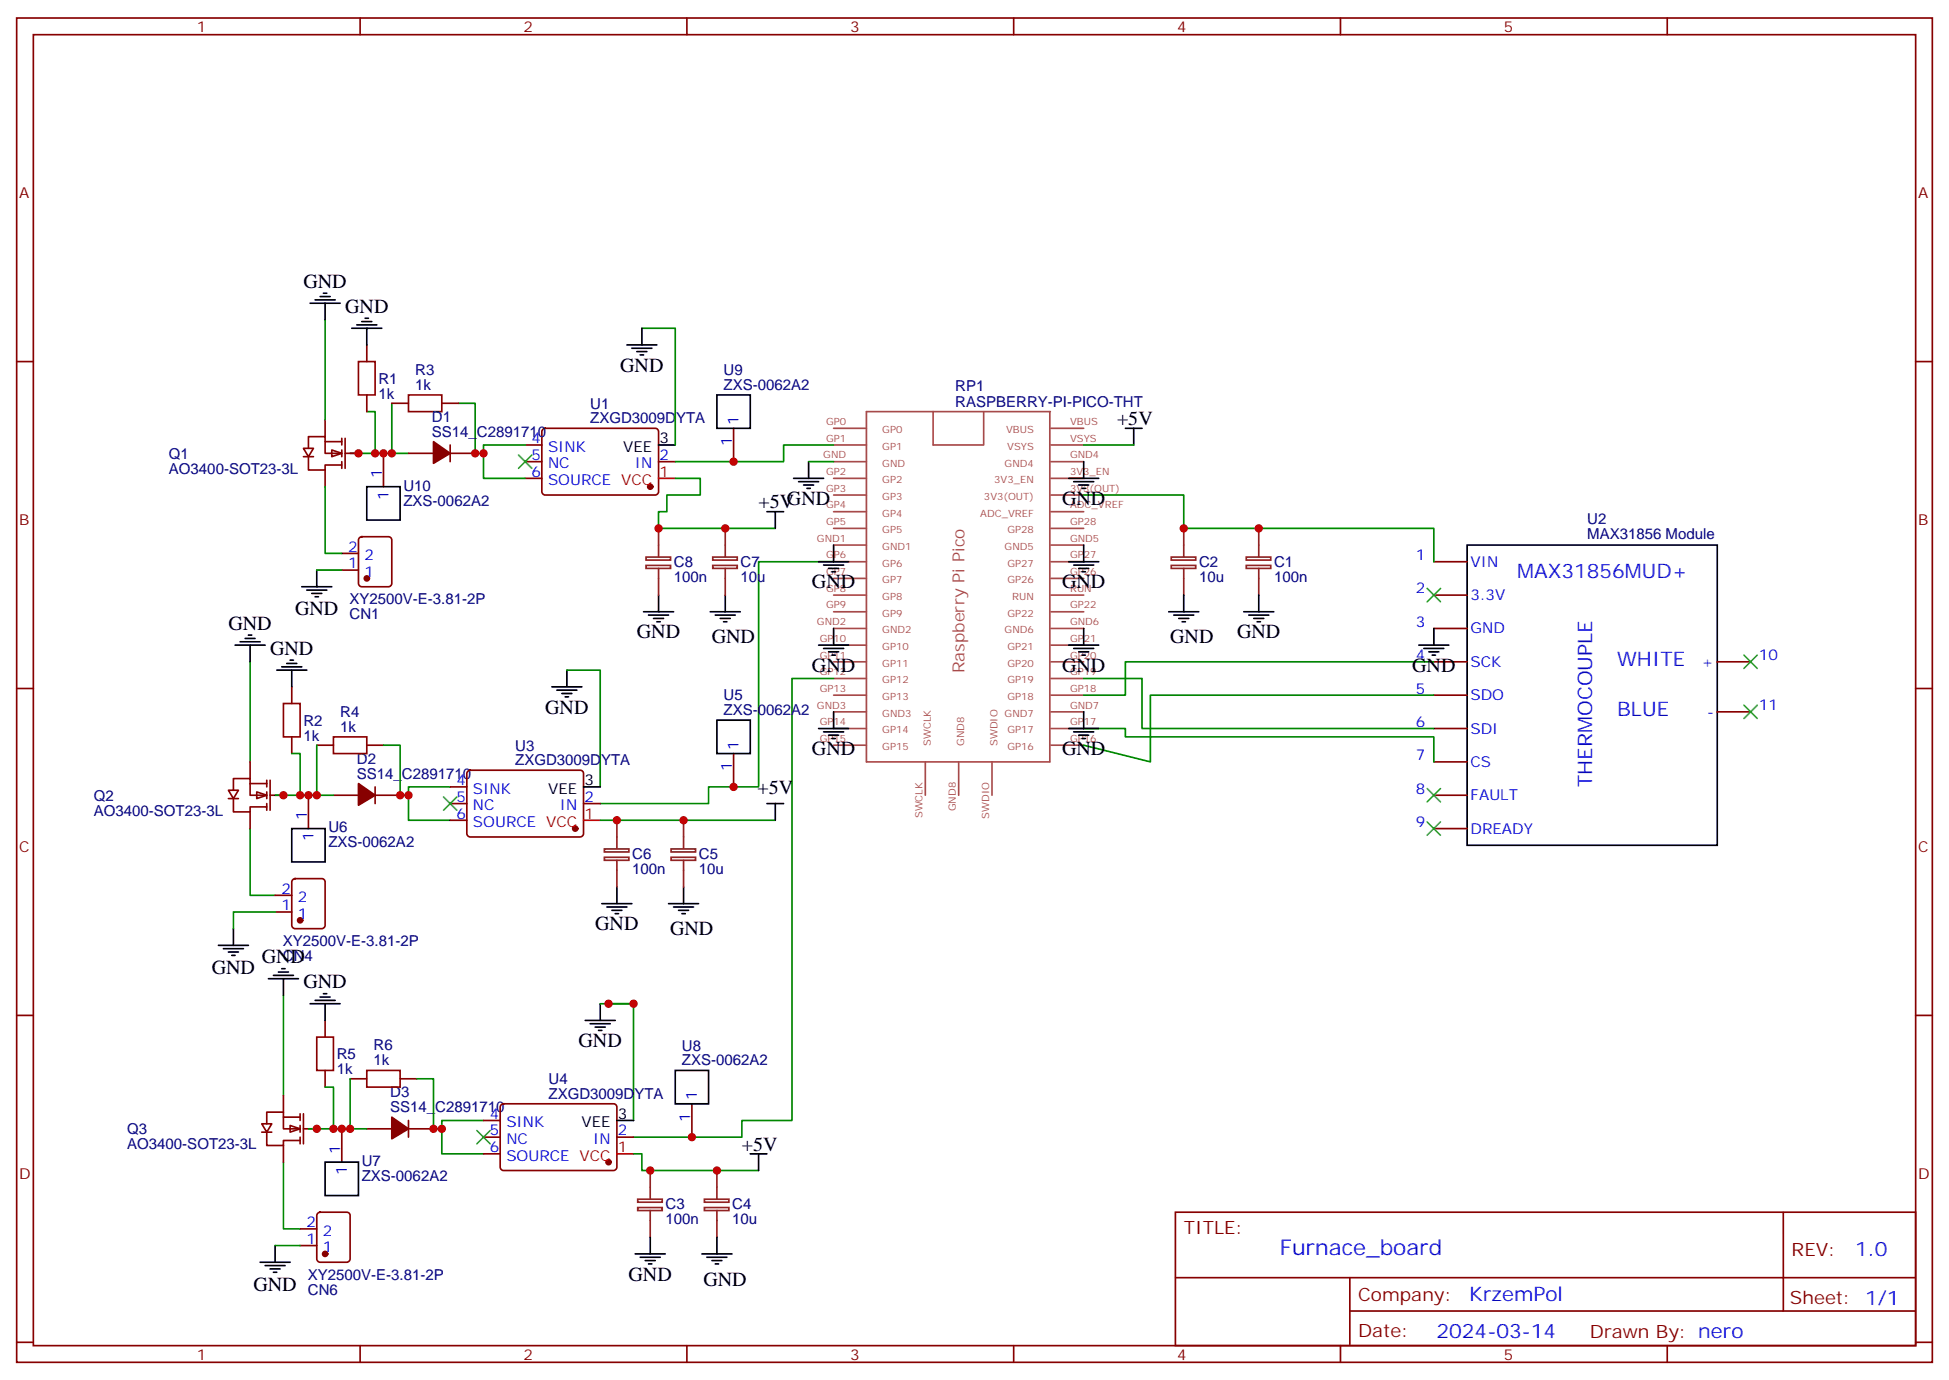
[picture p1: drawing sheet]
<svg xmlns="http://www.w3.org/2000/svg" width="412mm" height="292mm" viewBox="0 0 412 292" stroke-linecap="round" stroke-linejoin="round" font-family="sans-serif">
<g fill="none" stroke="#870000" stroke-width=".35">
<path d="M3.5 3.8h405.4v284.3h-405.4zM7.1 7.3h398.2v277.3h-398.2zM76.2 3.8v3.5M145.3 3.8v3.5M214.5 3.8v3.5M283.6 3.8v3.5M352.8 3.8v3.5M3.5 76.5h3.6M405.3 76.5h3.6M111.1 97.6h3.6M111.1 94.1h3.6M114.9 90.8l.5-.2h23.2a.71 .71 0 0 1 .7 .7v12.7a.76 .76 0 0 1-.7 .7h-23.2a.76 .76 0 0 1-.7-.7v-12.7z"/>
<path d="M139.3 97.6h3.6M111.1 101.2h3.6M303.4 118.8h7M303.4 125.9h7M303.4 132.9h7M303.4 140h7M363.4 140h7M3.5 145.6h3.6M303.4 147h7M303.4 154.1h7M363.4 150.6h7M405.3 145.6h3.6"/>
<path d="M303.4 161.1h7M303.4 168.2h7M303.4 175.3h7M3.5 214.8h3.6M405.3 214.8h3.6M248.7 256.4h156.6v28.2h-156.6zM377.3 256.4v20.9M248.7 270.2h156.5M285.6 277.3h119.6M285.6 270.2v14.2M3.5 283.9h3.6M76.2 284.6v3.5"/>
<path d="M145.3 284.6v3.5M214.5 284.6v3.5M283.6 284.6v3.5M352.8 284.6v3.5M405.3 283.9h3.6"/>
</g>
<g fill="none" stroke="#a64a4a" stroke-width=".35">
<path d="M176.4 90.6h6.9M176.4 94.1h6.9M176.4 97.6h6.9M197.4 87.1v7h10.6M208 87.1h-24.7v74h38.8v-74M222.2 87.1h-14.1v7M222.4 90.6h6.9M222.4 94.1h6.9M222.4 97.6h6.9M176.4 101.2h6.9M176.4 104.7h6.9M176.4 108.2h6.9"/>
<path d="M176.4 111.8h6.9M176.4 118.8h6.9M176.4 115.3h6.9M222.4 101.2h6.9M222.4 104.7h6.9M222.4 108.2h6.9M222.4 111.8h6.9M222.4 118.8h6.9M222.4 115.3h6.9M176.4 122.3h6.9M176.4 125.9h6.9M176.4 129.4h6.9"/>
<path d="M176.4 132.9h6.9M176.4 136.5h6.9M176.4 140h6.9M222.4 122.3h6.9M222.4 125.9h6.9M222.4 129.4h6.9M222.4 132.9h6.9M222.4 136.5h6.9M222.4 140h6.9M176.4 143.5h6.9M176.4 147h6.9M176.4 150.6h6.9"/>
<path d="M176.4 154.1h6.9M176.4 157.6h6.9M222.4 143.5h6.9M222.4 147h6.9M222.4 150.6h6.9M222.4 154.1h6.9M222.4 157.6h6.9M195.8 161.3v6.9M202.8 161.3v6.9M209.9 161.3v6.9"/>
</g>
<path d="M139.3 94.1h3.6M310.4 115.3h53v63.5h-53z" fill="none" stroke="#000" stroke-width=".35"/>
<path d="M247.8 117.8h5.2v.7h-5.2zM247.8 119.6h5.2v.6h-5.2zM250.5 111.8v6M263.7 117.8h5.2v.7h-5.2zM263.7 119.6h5.2v.6h-5.2zM266.3 111.8v6M250.5 120.2v5.7M266.3 120.2v5.7" fill="none" stroke="#8c2424" stroke-width=".35"/>
<path d="M74.1 95.9h12.3M97 85.3h3.5v10.6h1.8v5.3h8.8M111.1 94.1h-8.8v1.8M176.4 94.1h-10.6v3.5h-22.9M229.3 104.7h21.2v7.1h52.9v7M303.4 140h-65.3v7h-8.8M229.3 143.5h12.4v10.6h61.7M229.3 154.1h8.8v1.8h65.3v5.2M303.4 147h-60v14.1l-14.1-3.5" fill="none" stroke="#008700" stroke-width=".35"/>
<circle cx="137.6" cy="102.9" r=".53" fill="#870000" stroke="#870000" stroke-width=".35"/>
<path d="M139.3 101.2h3.6" fill="none" stroke="#f00" stroke-width=".35"/>
<path d="M70.2 95.2l2.1 .7-2.1 .7z" fill="#fff" stroke="#870000" stroke-width=".35"/>
<g fill="none" stroke="#870000" stroke-width=".35">
<path d="M77.6 73v3.5M64.2 94.8h2.1l-1 1.8zM64.2 96.6h2.1M65.3 96.6v2.8h3.5v-1h3.5M65.3 94.8v-2.4h3.5v3.5h3.5M68.8 93.4h3.5M68.8 88.8v3.6M68.8 99.4v3.5M72.3 92.7v1.4M72.3 95.2v1.4M72.3 97.6v1.5M73 92.7v6.4"/>
<path d="M73 95.9h2.8M77.6 83.5v3.6M82.9 85.3h3.5M86.4 95.9h5.3M93.5 85.3h3.5M95.2 95.9h5.3M95.2 94.1v3.5M72.3 117.1h3.5M76.1 113.7l.5-.2h5.6a.71 .71 0 0 1 .7 .7v9.2a.76 .76 0 0 1-.7 .7h-5.6a.76 .76 0 0 1-.8-.7v-9.2zM72.3 120.6h3.5M61.7 145.3v3.5M61.7 155.9v3.5"/>
<path d="M67 157.6h3.6M77.6 157.6h3.5M70.6 168.2h5.2M79.4 166.4v3.6M79.4 168.2h5.3M58.2 192.9h3.5M58.2 189.4h3.5M62 186l.4-.2h5.7a.71 .71 0 0 1 .7 .7v9.2a.76 .76 0 0 1-.7 .7h-5.7a.76 .76 0 0 1-.7-.7v-9.2z"/>
</g>
<path d="M68.8 67.7v21.1M135.8 69.4h7.1v24.7M77.6 87.1h1.8v8.8M82.9 85.3v10.6M68.8 102.9v14.2h3.5M52.9 140v21.1M61.7 159.4h1.8v8.8M67 157.6v10.6M119.9 141.7h7.1v24.7M52.9 175.3v14.1h5.3" fill="none" stroke="#008700" stroke-width=".35"/>
<path d="M75.8 76.5h3.6v7h-3.6zM86.4 83.5h7.1v3.6h-7.1zM60 148.8h3.5v7.1h-3.5zM70.6 155.9h7v3.5h-7z" fill="none" stroke="#a10000" stroke-width=".35"/>
<g fill="#870000" stroke="#870000" stroke-width=".35">
<path d="M91.7 93.4l3.5 2.5-3.5 2.1z"/>
<path d="M75.8 165.7l3.6 2.5-3.6 2.1z"/>
<circle cx="77.6" cy="122.3" r=".53"/>
<circle cx="63.5" cy="194.7" r=".53"/>
</g>
<g fill="none" stroke="#000" stroke-width=".35">
<path d="M132.6 73h6.4M133.7 73.7h4.2M134.8 74.4h2.1M135.5 75.1h.7M135.8 69.4v3.6M247.3 129.4h6.3M248.4 130.1h4.2M249.4 130.8h2.1M250.1 131.5h.7M250.5 125.9v3.5M263.2 129.4h6.3M264.2 130.1h4.3"/>
<path d="M265.3 130.8h2.1M266 131.5h.7M266.3 125.9v3.5M300.2 136.5h6.4M301.3 137.2h4.2M302.3 137.9h2.1M303 138.6h.7M303.4 132.9v3.6M116.8 145.3h6.3M117.8 146h4.3M118.9 146.7h2.1M119.6 147.4h.7"/>
<path d="M119.9 141.7v3.6"/>
</g>
<path d="M54.3 167.5l2.1 .7-2.1 .7z" fill="#fff" stroke="#870000" stroke-width=".35"/>
<g fill="none" stroke="#870000" stroke-width=".35">
<path d="M48.3 167.1h2.1l-1 1.8zM48.3 168.9h2.1M49.4 168.9v2.8h3.5v-1h3.5M49.4 167.1v-2.4h3.5v3.5h3.5M52.9 165.7h3.5M52.9 161.1v3.6M52.9 171.7v3.6M56.4 165v1.4M56.4 167.5v1.4M56.4 170v1.4M57.1 165v6.4M57.1 168.2h2.9"/>
<path d="M95.2 170h3.6M95.2 166.4h3.6M95.2 173.5h3.6M99 163.1l.5-.2h23.3a.71 .71 0 0 1 .7 .7v12.7a.76 .76 0 0 1-.7 .7h-23.3a.76 .76 0 0 1-.7-.7v-12.7zM123.5 170h3.5M68.8 215.8v3.6M68.8 226.4v3.5M74.1 228.2h3.5M77.6 238.8h5.3M84.7 228.2h3.5M86.4 237v3.5M86.4 238.8h5.3"/>
<path d="M63.5 259.9h3.5M67.3 256.6l.4-.2h5.7a.71 .71 0 0 1 .7 .7v9.2a.76 .76 0 0 1-.7 .7h-5.7a.76 .76 0 0 1-.7-.7v-9.2zM63.5 263.5h3.5"/>
</g>
<path d="M176.4 118.8h-15.9v47.6h-10.6v3.6h-22.9M81.1 157.6h3.6v10.6h1.7v5.3h8.8M58.2 168.2h12.4M95.2 166.4h-8.8v1.8M60 210.5v21.2M127 212.3h7.1M128.8 212.3h5.3v24.7M68.8 229.9h1.8v8.9M74.1 228.2v10.6M60 245.8v14.1h3.5" fill="none" stroke="#008700" stroke-width=".35"/>
<g fill="#870000" stroke="#870000" stroke-width=".35">
<path d="M82.9 236.3l3.5 2.5-3.5 2.1z"/>
<circle cx="121.7" cy="175.3" r=".53"/>
<circle cx="68.8" cy="265.2" r=".53"/>
</g>
<path d="M123.5 173.5h3.5" fill="none" stroke="#f00" stroke-width=".35"/>
<path d="M123.5 166.4h3.5M123.8 215.8h6.4M124.9 216.5h4.2M125.9 217.2h2.2M126.6 217.9h.8M127 212.3v3.5" fill="none" stroke="#000" stroke-width=".35"/>
<path d="M67 219.4h3.6v7h-3.6zM77.6 226.4h7.1v3.5h-7.1z" fill="none" stroke="#a10000" stroke-width=".35"/>
<path d="M61.4 238.1l2.1 .7-2.1 .7z" fill="#fff" stroke="#870000" stroke-width=".35"/>
<g fill="none" stroke="#870000" stroke-width=".35">
<path d="M81.1 95.9v7M155.2 90.6v7M155.2 159.4v7M65.3 168.2v7.1M55.4 237.7h2.1l-1.1 1.8zM55.4 239.5h2.1M56.4 239.5v2.8h3.6v-1.1h3.5M56.4 237.7v-2.5h3.6v3.6h3.5M60 236.3h3.5M60 231.7v3.5M63.5 235.6v1.4M63.5 238.1v1.4"/>
<path d="M64.2 235.6v6.3M64.2 238.8h2.8M72.3 238.8v7M102.3 237h3.5M106.1 233.7l.4-.2h23.3a.71 .71 0 0 1 .7 .7v12.7a.76 .76 0 0 1-.7 .7h-23.3a.76 .76 0 0 1-.7-.7v-12.7zM146.4 233.5v7M60 242.3v3.5M63.5 240.5v1.4M102.3 240.5h3.5M102.3 244.1h3.5M130.5 240.5h3.6"/>
</g>
<path d="M171.1 97.6h5.3M229.3 94.1h10.6M142.9 101.2h5.3v3.5h-7.1v3.5h-1.8v3.6h24.7M67 120.6h5.3M176.4 143.5h-8.8v93.5h-10.6v3.5h-22.9M127 173.5h37M58.2 192.9h-8.8v3.5M65.3 238.8h12.3M88.2 228.2h3.5v10.6h1.8v5.3h8.8M102.3 237h-8.8v1.8M134.1 244.1h1.7v3.5h24.7M58.2 263.5h5.3" fill="none" stroke="#008700" stroke-width=".35"/>
<circle cx="128.8" cy="245.8" r=".53" fill="#870000" stroke="#870000" stroke-width=".35"/>
<path d="M130.5 244.1h3.6" fill="none" stroke="#f00" stroke-width=".35"/>
<g fill="none" stroke="#000" stroke-width=".35">
<path d="M65.6 64.1h6.4M66.7 63.4h4.2M67.7 62.7h2.1M68.4 62h.7M68.8 64.1v3.6M74.4 69.4h6.4M75.5 68.7h4.2M76.6 68h2.1M77.3 67.3h.7M77.6 69.4v3.6M151.7 83.5h7v7.1h-7zM171.1 97.6v3.6"/>
<path d="M229.3 97.6v3.6M238.1 90.6h3.6M239.9 90.6v3.5M77.6 102.9h7.1v7.1h-7.1zM162.3 108.2h3.5M164 108.2v3.6M167.9 101.2h6.4M169 101.9h4.2M170 102.6h2.2M170.7 103.3h.7M173.2 118.8h6.4M174.3 119.5h4.2"/>
<path d="M176.4 115.3v3.5M226.1 101.2h6.4M226.1 118.8h6.4M227.2 101.9h4.2M227.2 119.5h4.2M228.2 102.6h2.2M229 103.3h.7M229.3 115.3v3.5M49.7 136.5h6.4M50.8 135.7h4.2M51.9 135h2.1M52.6 134.3h.7"/>
<path d="M52.9 136.5v3.5M61.4 139.6h.7M63.9 124.1h6.3M64.9 124.8h4.2M66 125.5h2.1M66.7 126.2h.7M67 120.6v3.5M136.2 129.4h6.3M137.2 130.1h4.3M138.3 130.8h2.1M139 131.5h.7M139.3 125.9v3.5"/>
<path d="M150.3 129.4h6.3M151.3 130.1h4.3M152.4 130.8h2.1M153.1 131.5h.7M153.5 125.9v3.5M173.2 136.5h6.4M174.3 137.2h4.2M175.3 120.2h2.1M175.3 137.9h2.1M176 120.9h.7M176 138.6h.7M176.4 132.9v3.6"/>
<path d="M226.1 136.5h6.4M227.2 137.2h4.2M228.2 120.2h2.2M228.2 137.9h2.2M229 120.9h.7M229 138.6h.7M229.3 132.9v3.6M58.6 141.7h6.3M59.6 141h4.3M60.7 140.3h2.1M61.7 141.7v3.6M151.7 152.3h7v7.1h-7z"/>
<path d="M173.2 154.1h6.4M174.3 154.8h4.2M175.3 155.5h2.1M176 156.2h.7M176.4 150.6v3.5M226.1 154.1h6.4M227.2 154.8h4.2M228.2 155.5h2.2M229 156.2h.7M229.3 150.6v3.5M61.7 175.3h7.1v7h-7.1zM162.3 170h3.5"/>
<path d="M164 170v3.5M46.2 200h6.4M49.4 196.4v3.6M127.4 191.1h6.3M128.4 191.8h4.2M129.5 192.5h2.1M130.2 193.3h.7M130.5 187.6v3.5M141.5 191.1h6.3M142.5 191.8h4.3M143.6 192.5h2.1M144.3 193.3h.7"/>
<path d="M144.6 187.6v3.5M47.3 200.7h4.2M48.3 201.4h2.1M49 202.1h.7M56.8 207h6.3M57.9 206.3h4.2M58.9 205.6h2.1M59.6 204.9h.7M60 207v3.5M65.6 212.3h6.4M66.7 211.6h4.2M67.7 210.9h2.1"/>
<path d="M68.4 210.2h.7M68.8 212.3v3.5M130.5 237h3.6M142.9 226.4h7v7.1h-7zM68.8 245.8h7v7.1h-7zM158.7 244.1h3.6M160.5 244.1v3.5M55 267h6.4M56.1 267.7h4.2M57.1 268.4h2.2M57.9 269.1h.7M58.2 263.5v3.5"/>
<path d="M134.4 265.2h6.4M135.5 265.9h4.2M136.5 266.6h2.1M137.2 267.3h.7M137.6 261.7v3.5M148.5 265.2h6.4M149.6 265.9h4.2M150.6 266.6h2.2M151.3 267.3h.7M151.7 261.7v3.5"/>
</g>
<g fill="none" stroke="#8c2424" stroke-width=".35">
<path d="M136.7 117.8h5.2v.7h-5.2zM136.7 119.6h5.2v.6h-5.2zM139.3 111.8v6M150.8 117.8h5.2v.7h-5.2zM150.8 119.6h5.2v.6h-5.2zM153.5 111.8v6M139.3 120.2v5.7M153.5 120.2v5.7M127.9 179.6h5.2v.6h-5.2zM130.5 173.5v6M142 179.6h5.2v.6h-5.2zM144.6 173.5v6"/>
<path d="M127.9 181.3h5.2v.7h-5.2zM130.5 182v5.6M142 181.3h5.2v.7h-5.2zM144.6 182v5.6M134.9 253.6h5.2v.7h-5.2zM134.9 255.4h5.2v.6h-5.2zM137.6 247.6v6M137.6 256v5.7M149 253.6h5.2v.7h-5.2zM149 255.4h5.2v.6h-5.2zM151.7 247.6v6M151.7 256v5.7"/>
</g>
<g fill="none" stroke="#3c3" stroke-width=".35">
<path d="M109.7 96.2l2.8 2.9M112.5 96.2l-2.8 2.9M302 124.5l2.8 2.8M304.8 124.5l-2.8 2.8M369 138.6l2.8 2.8M371.8 138.6l-2.8 2.8M369 149.2l2.8 2.8M371.8 149.2l-2.8 2.8M93.8 168.6l2.9 2.8M96.7 168.6l-2.9 2.8M302 173.8l2.8 2.9M302 166.8l2.8 2.8"/>
<path d="M304.8 173.8l-2.8 2.9M304.8 166.8l-2.8 2.8M100.9 239.1l2.8 2.8M103.7 239.1l-2.8 2.8"/>
</g>
<g fill="#c00">
<circle cx="250.5" cy="111.8" r=".88"/>
<circle cx="266.3" cy="111.8" r=".88"/>
<circle cx="102.3" cy="95.9" r=".88"/>
<circle cx="75.8" cy="95.9" r=".88"/>
<circle cx="82.9" cy="95.9" r=".88"/>
<circle cx="79.4" cy="95.9" r=".88"/>
<circle cx="100.5" cy="95.9" r=".88"/>
<circle cx="84.7" cy="168.2" r=".88"/>
<circle cx="63.5" cy="168.2" r=".88"/>
<circle cx="67" cy="168.2" r=".88"/>
<circle cx="60" cy="168.2" r=".88"/>
<circle cx="86.4" cy="168.2" r=".88"/>
<circle cx="134.1" cy="212.3" r=".88"/>
<circle cx="91.7" cy="238.8" r=".88"/>
<circle cx="70.6" cy="238.8" r=".88"/>
<circle cx="74.1" cy="238.8" r=".88"/>
<circle cx="67" cy="238.8" r=".88"/>
<circle cx="93.5" cy="238.8" r=".88"/>
<circle cx="144.6" cy="173.5" r=".88"/>
<circle cx="130.5" cy="173.5" r=".88"/>
<circle cx="153.5" cy="111.8" r=".88"/>
<circle cx="139.3" cy="111.8" r=".88"/>
<circle cx="137.6" cy="247.6" r=".88"/>
<circle cx="151.7" cy="247.6" r=".88"/>
<circle cx="128.8" cy="212.3" r=".88"/>
<circle cx="155.2" cy="166.4" r=".88"/>
<circle cx="65.3" cy="168.2" r=".88"/>
<circle cx="72.3" cy="238.8" r=".88"/>
<circle cx="146.4" cy="240.5" r=".88"/>
<circle cx="81.1" cy="95.9" r=".88"/>
<circle cx="155.2" cy="97.6" r=".88"/>
</g>
<text font-size="4.6" fill="#00f" x="270.8" y="265.4">Furnace_board</text>
<g font-size="4.2">
<text x="64.2" y="60.9">GND</text>
<text x="73" y="66.2">GND</text>
<text x="131.2" y="78.6">GND</text>
<text x="236.4" y="89.9">+5V</text>
<text x="160.5" y="107.5">+5VGND</text>
<text x="224.7" y="106.8">GND</text>
<text x="171.8" y="124.5">GND</text>
<text x="224.7" y="124.5">GND</text>
<text x="62.4" y="130.1">GND</text>
<text x="48.3" y="133.2">GND</text>
<text x="134.8" y="135">GND</text>
<text x="150.6" y="136.1">GND</text>
<text x="247.6" y="136.1">GND</text>
<text x="261.8" y="135">GND</text>
<text x="57.1" y="138.5">GND</text>
<text x="171.8" y="142.1">GND</text>
<text x="224.7" y="142.1">GND</text>
<text x="298.8" y="142.1">GND</text>
<text x="115.4" y="150.9">GND</text>
<text x="171.8" y="159.7">GND</text>
<text x="224.7" y="159.7">GND</text>
<text x="160.3" y="167.9">+5V</text>
<text x="125.9" y="196.8">GND</text>
<text x="141.8" y="197.8">GND</text>
<text x="55.4" y="203.8">GND</text>
<text x="44.8" y="206">GND</text>
<text x="64.2" y="209.1">GND</text>
<text x="122.4" y="221.5">GND</text>
<text x="157" y="243.3">+5V</text>
<text x="53.6" y="273">GND</text>
<text x="133" y="270.9">GND</text>
<text x="148.8" y="271.9">GND</text>
</g>
<g font-size="4.2" fill="#00f">
<text x="321" y="122.3">MAX31856MUD+</text>
<text x="342.2" y="140.8">WHITE</text>
<text x="342.2" y="151.3">BLUE</text>
<text x="336.9" y="166.4" transform="rotate(-90 336.9 166.4)">THERMOCOUPLE</text>
<text x="392.5" y="265.7">1.0</text>
<text x="310.9" y="275.2">KrzemPol</text>
<text x="304" y="283">2024-03-14</text>
</g>
<g font-size="3.9" fill="#800">
<text x="250.5" y="261">TITLE:</text>
<text x="379.1" y="265.7">REV:</text>
<text x="287.4" y="275.2">Company:</text>
<text x="378.7" y="275.8">Sheet: 1/1</text>
<text x="287.4" y="282.9">Date:</text>
<text x="336.4" y="282.9">Drawn By: nero</text>
</g>
<text font-size="3.5" fill="#a54b4b" x="204.1" y="142.5" transform="rotate(-90 204.1 142.5)">Raspberry Pi Pico</text>
<g font-size="3.2" fill="#800">
<text x="41.6" y="6.8">1</text>
<text x="110.8" y="6.8">2</text>
<text x="179.9" y="6.8">3</text>
<text x="249.1" y="6.8">4</text>
<text x="318.2" y="6.8">5</text>
<text x="4.1" y="41.9">A</text>
<text x="405.9" y="41.9">A</text>
<text x="4.1" y="111.1">B</text>
<text x="405.9" y="111.1">B</text>
<text x="4.1" y="180.2">C</text>
<text x="405.9" y="180.2">C</text>
<text x="4.1" y="249.3">D</text>
<text x="405.9" y="249.3">D</text>
<text x="41.6" y="287.6">1</text>
<text x="110.8" y="287.6">2</text>
<text x="179.9" y="287.6">3</text>
<text x="249.1" y="287.6">4</text>
<text x="318.2" y="287.6">5</text>
</g>
<g font-size="3.2" fill="#000080">
<text x="80.1" y="81.1">R1</text>
<text x="87.9" y="82.5">1k</text>
<text x="87.9" y="79.3">R3</text>
<text x="153.1" y="82.5">ZXS-0062A2</text>
<text x="153.1" y="79.3">U9</text>
<text x="202.1" y="82.8">RP1</text>
<text x="80.1" y="84.3">1k</text>
<text x="91.4" y="89.2">D1</text>
<text x="124.9" y="89.5">ZXGD3009DYTA</text>
<text x="124.9" y="86.4">U1</text>
<text x="202.1" y="86">RASPBERRY-PI-PICO-THT</text>
<text x="91.4" y="92.4">SS14_C2891710</text>
<text x="35.8" y="100.2">AO3400-SOT23-3L</text>
<text x="35.8" y="97">Q1</text>
<text x="85.4" y="106.9">ZXS-0062A2</text>
<text x="85.4" y="103.8">U10</text>
<text x="335.8" y="110.9">U2</text>
<text x="142.6" y="119.9">C8</text>
<text x="156.7" y="119.9">C7</text>
<text x="253.7" y="119.9">C2</text>
<text x="269.6" y="119.9">C1</text>
<text x="335.8" y="114">MAX31856 Module</text>
<text x="142.6" y="123.1">100n</text>
<text x="156.7" y="123.1">10u</text>
<text x="253.7" y="123.1">10u</text>
<text x="269.6" y="123.1">100n</text>
<text x="74" y="127.8">XY2500V-E-3.81-2P</text>
<text x="74" y="130.9">CN1</text>
<text x="153.1" y="148.1">U5</text>
<text x="64.2" y="153.5">R2</text>
<text x="72" y="154.8">1k</text>
<text x="72" y="151.6">R4</text>
<text x="153.1" y="151.3">ZXS-0062A2</text>
<text x="64.2" y="156.6">1k</text>
<text x="75.5" y="161.5">D2</text>
<text x="109" y="161.9">ZXGD3009DYTA</text>
<text x="109" y="158.8">U3</text>
<text x="75.5" y="164.7">SS14_C2891710</text>
<text x="19.9" y="172.5">AO3400-SOT23-3L</text>
<text x="19.9" y="169.3">Q2</text>
<text x="69.5" y="179.2">ZXS-0062A2</text>
<text x="69.5" y="176.1">U6</text>
<text x="133.8" y="184.8">100n</text>
<text x="133.8" y="181.7">C6</text>
<text x="147.9" y="184.8">10u</text>
<text x="147.9" y="181.7">C5</text>
<text x="59.9" y="200.1">XY2500V-E-3.81-2P</text>
<text x="59.9" y="203.3">CN4</text>
<text x="71.3" y="227.2">1k</text>
<text x="71.3" y="224">R5</text>
<text x="79" y="225.4">1k</text>
<text x="79" y="222.2">R6</text>
<text x="144.3" y="225.4">ZXS-0062A2</text>
<text x="144.3" y="222.2">U8</text>
<text x="82.6" y="232.1">D3</text>
<text x="116.1" y="232.4">ZXGD3009DYTA</text>
<text x="116.1" y="229.3">U4</text>
<text x="26.9" y="239.9">Q3</text>
<text x="82.6" y="235.2">SS14_C2891710</text>
<text x="26.9" y="243.1">AO3400-SOT23-3L</text>
<text x="76.6" y="249.8">ZXS-0062A2</text>
<text x="76.6" y="246.6">U7</text>
<text x="140.8" y="255.8">C3</text>
<text x="154.9" y="255.8">C4</text>
<text x="140.8" y="258.9">100n</text>
<text x="154.9" y="258.9">10u</text>
<text x="65.1" y="270.6">XY2500V-E-3.81-2P</text>
<text x="65.1" y="273.8">CN6</text>
</g>
<g font-size="3.2" fill="#00f">
<text x="156.3" y="89.9" transform="rotate(-90 156.3 89.9)">1</text>
<text x="112.5" y="93.8">4</text>
<text x="116" y="95.5">SINK</text>
<text x="154.9" y="94.4" transform="rotate(-90 154.9 94.4)">1</text>
<text x="80.8" y="101.2" transform="rotate(-90 80.8 101.2)">1</text>
<text x="112.5" y="97.3">5</text>
<text x="112.5" y="100.8">6</text>
<text x="116" y="99.1">NC</text>
<text x="134.3" y="99.1">IN</text>
<text x="139.5" y="97.3">2</text>
<text x="82.2" y="105.7" transform="rotate(-90 82.2 105.7)">1</text>
<text x="116" y="102.6">SOURCE VCC</text>
<text x="73.7" y="116.7">2</text>
<text x="77.2" y="118.5">2</text>
<text x="299.6" y="118.5">1</text>
<text x="311.1" y="119.9">VIN</text>
<text x="73.7" y="120.2">1</text>
<text x="77.2" y="122">1</text>
<text x="299.6" y="125.5">2</text>
<text x="311.1" y="126.9">3.3V</text>
<text x="299.6" y="132.6">3</text>
<text x="311.1" y="134">GND</text>
<text x="299.6" y="139.6">4</text>
<text x="311.1" y="141">SCK</text>
<text x="360.1" y="141">+</text>
<text x="372.2" y="139.6">10</text>
<text x="299.6" y="146.7">5</text>
<text x="311.1" y="148.1">SDO</text>
<text x="299.6" y="153.7">6</text>
<text x="311.1" y="155.2">SDI</text>
<text x="361.2" y="151.6">-</text>
<text x="372.2" y="150.2">11</text>
<text x="156.3" y="158.7" transform="rotate(-90 156.3 158.7)">1</text>
<text x="299.6" y="160.8">7</text>
<text x="96.6" y="166.1">4</text>
<text x="100.1" y="167.9">SINK</text>
<text x="154.9" y="163.2" transform="rotate(-90 154.9 163.2)">1</text>
<text x="299.6" y="167.9">8</text>
<text x="311.1" y="162.2">CS</text>
<text x="64.9" y="173.5" transform="rotate(-90 64.9 173.5)">1</text>
<text x="96.6" y="169.6">5</text>
<text x="96.6" y="173.1">6</text>
<text x="100.1" y="171.4">NC</text>
<text x="118.5" y="171.4">IN</text>
<text x="123.6" y="169.6">2</text>
<text x="311.1" y="169.3">FAULT</text>
<text x="66.3" y="178" transform="rotate(-90 66.3 178)">1</text>
<text x="100.1" y="174.9">SOURCE VCC</text>
<text x="299.6" y="174.9">9</text>
<text x="311.1" y="176.3">DREADY</text>
<text x="59.5" y="189">2</text>
<text x="63" y="190.8">2</text>
<text x="59.5" y="192.5">1</text>
<text x="63" y="194.3">1</text>
<text x="147.5" y="232.8" transform="rotate(-90 147.5 232.8)">1</text>
<text x="103.6" y="236.6">4</text>
<text x="107.1" y="238.4">SINK</text>
<text x="146" y="237.3" transform="rotate(-90 146 237.3)">1</text>
<text x="72" y="244.1" transform="rotate(-90 72 244.1)">1</text>
<text x="103.6" y="240.2">5</text>
<text x="103.6" y="243.7">6</text>
<text x="107.1" y="241.9">NC</text>
<text x="107.1" y="245.5">SOURCE VCC</text>
<text x="125.5" y="241.9">IN</text>
<text x="130.7" y="240.2">2</text>
<text x="73.4" y="248.5" transform="rotate(-90 73.4 248.5)">1</text>
<text x="64.8" y="263.1">1</text>
<text x="64.8" y="259.6">2</text>
<text x="68.3" y="261.3">2</text>
<text x="68.3" y="264.9">1</text>
</g>
<g font-size="3.2">
<text x="131.9" y="95.5">VEE</text>
<text x="139.5" y="93.8">3</text>
<text x="116" y="167.9">VEE</text>
<text x="123.6" y="166.1">3</text>
<text x="123" y="238.4">VEE</text>
<text x="130.7" y="236.6">3</text>
</g>
<g font-size="3.2" fill="#f00">
<text x="139.5" y="100.8">1</text>
<text x="123.6" y="173.1">1</text>
<text x="130.7" y="243.7">1</text>
</g>
<g font-size="2.1" fill="#a54b4b">
<text x="174.8" y="89.9">GP0</text>
<text x="226.4" y="89.9">VBUS</text>
<text x="174.8" y="93.4">GP1</text>
<text x="186.7" y="91.6">GP0</text>
<text x="186.7" y="95.2">GP1</text>
<text x="212.9" y="91.6">VBUS</text>
<text x="213.1" y="95.2">VSYS</text>
<text x="226.4" y="93.4">VSYS</text>
<text x="174.2" y="97">GND</text>
<text x="174.8" y="100.5">GP2</text>
<text x="186.7" y="98.7">GND</text>
<text x="212.6" y="98.7">GND4</text>
<text x="226.4" y="97">GND4</text>
<text x="226.4" y="100.5">3V3_EN</text>
<text x="174.8" y="104">GP3</text>
<text x="174.8" y="107.5">GP4</text>
<text x="186.7" y="102.2">GP2</text>
<text x="186.7" y="105.7">GP3</text>
<text x="208.2" y="105.7">3V3(OUT)</text>
<text x="210.4" y="102.2">3V3_EN</text>
<text x="226.4" y="104">3V3(OUT)</text>
<text x="226.4" y="107.5">ADC_VREF</text>
<text x="174.8" y="111.1">GP5</text>
<text x="186.7" y="109.3">GP4</text>
<text x="186.7" y="112.8">GP5</text>
<text x="207.4" y="109.3">ADC_VREF</text>
<text x="213.2" y="112.8">GP28</text>
<text x="226.4" y="111.1">GP28</text>
<text x="172.9" y="114.6">GND1</text>
<text x="174.8" y="118.1">GP6</text>
<text x="186.7" y="119.9">GP6</text>
<text x="186.7" y="116.3">GND1</text>
<text x="212.6" y="116.3">GND5</text>
<text x="213.2" y="119.9">GP27</text>
<text x="226.4" y="114.6">GND5</text>
<text x="226.4" y="118.1">GP27</text>
<text x="174.8" y="121.6">GP7</text>
<text x="174.8" y="125.2">GP8</text>
<text x="186.7" y="123.4">GP7</text>
<text x="213.2" y="123.4">GP26</text>
<text x="226.4" y="121.6">GP26</text>
<text x="226.4" y="125.2">RUN</text>
<text x="174.8" y="128.7">GP9</text>
<text x="186.7" y="126.9">GP8</text>
<text x="186.7" y="130.4">GP9</text>
<text x="213.2" y="130.4">GP22</text>
<text x="214.2" y="126.9">RUN</text>
<text x="226.4" y="128.7">GP22</text>
<text x="172.9" y="132.2">GND2</text>
<text x="173.5" y="135.8">GP10</text>
<text x="186.7" y="134">GND2</text>
<text x="186.7" y="137.5">GP10</text>
<text x="212.6" y="134">GND6</text>
<text x="213.2" y="137.5">GP21</text>
<text x="226.4" y="132.2">GND6</text>
<text x="226.4" y="135.8">GP21</text>
<text x="173.5" y="139.3">GP11</text>
<text x="173.5" y="142.8">GP12</text>
<text x="186.7" y="141">GP11</text>
<text x="213.2" y="141">GP20</text>
<text x="226.4" y="139.3">GP20</text>
<text x="226.4" y="142.8">GP19</text>
<text x="172.9" y="149.9">GND3</text>
<text x="173.5" y="146.3">GP13</text>
<text x="186.7" y="144.6">GP12</text>
<text x="186.7" y="148.1">GP13</text>
<text x="213.2" y="144.6">GP19</text>
<text x="213.2" y="148.1">GP18</text>
<text x="226.4" y="146.3">GP18</text>
<text x="226.4" y="149.9">GND7</text>
<text x="173.5" y="153.4">GP14</text>
<text x="186.7" y="151.6">GND3</text>
<text x="186.7" y="155.1">GP14</text>
<text x="212.6" y="151.6">GND7</text>
<text x="213.2" y="155.1">GP17</text>
<text x="226.4" y="153.4">GP17</text>
<text x="173.5" y="156.9">GP15</text>
<text x="186.7" y="158.7">GP15</text>
<text x="196.9" y="157.8" transform="rotate(-90 196.9 157.8)">SWCLK</text>
<text x="204" y="157.8" transform="rotate(-90 204 157.8)">GND8</text>
<text x="211.1" y="157.8" transform="rotate(-90 211.1 157.8)">SWDIO</text>
<text x="213.2" y="158.7">GP16</text>
<text x="226.4" y="156.9">GP16</text>
<text x="195.2" y="173.1" transform="rotate(-90 195.2 173.1)">SWCLK</text>
<text x="202.3" y="171.6" transform="rotate(-90 202.3 171.6)">GND8</text>
<text x="209.3" y="173.2" transform="rotate(-90 209.3 173.2)">SWDIO</text>
</g>
</svg>
